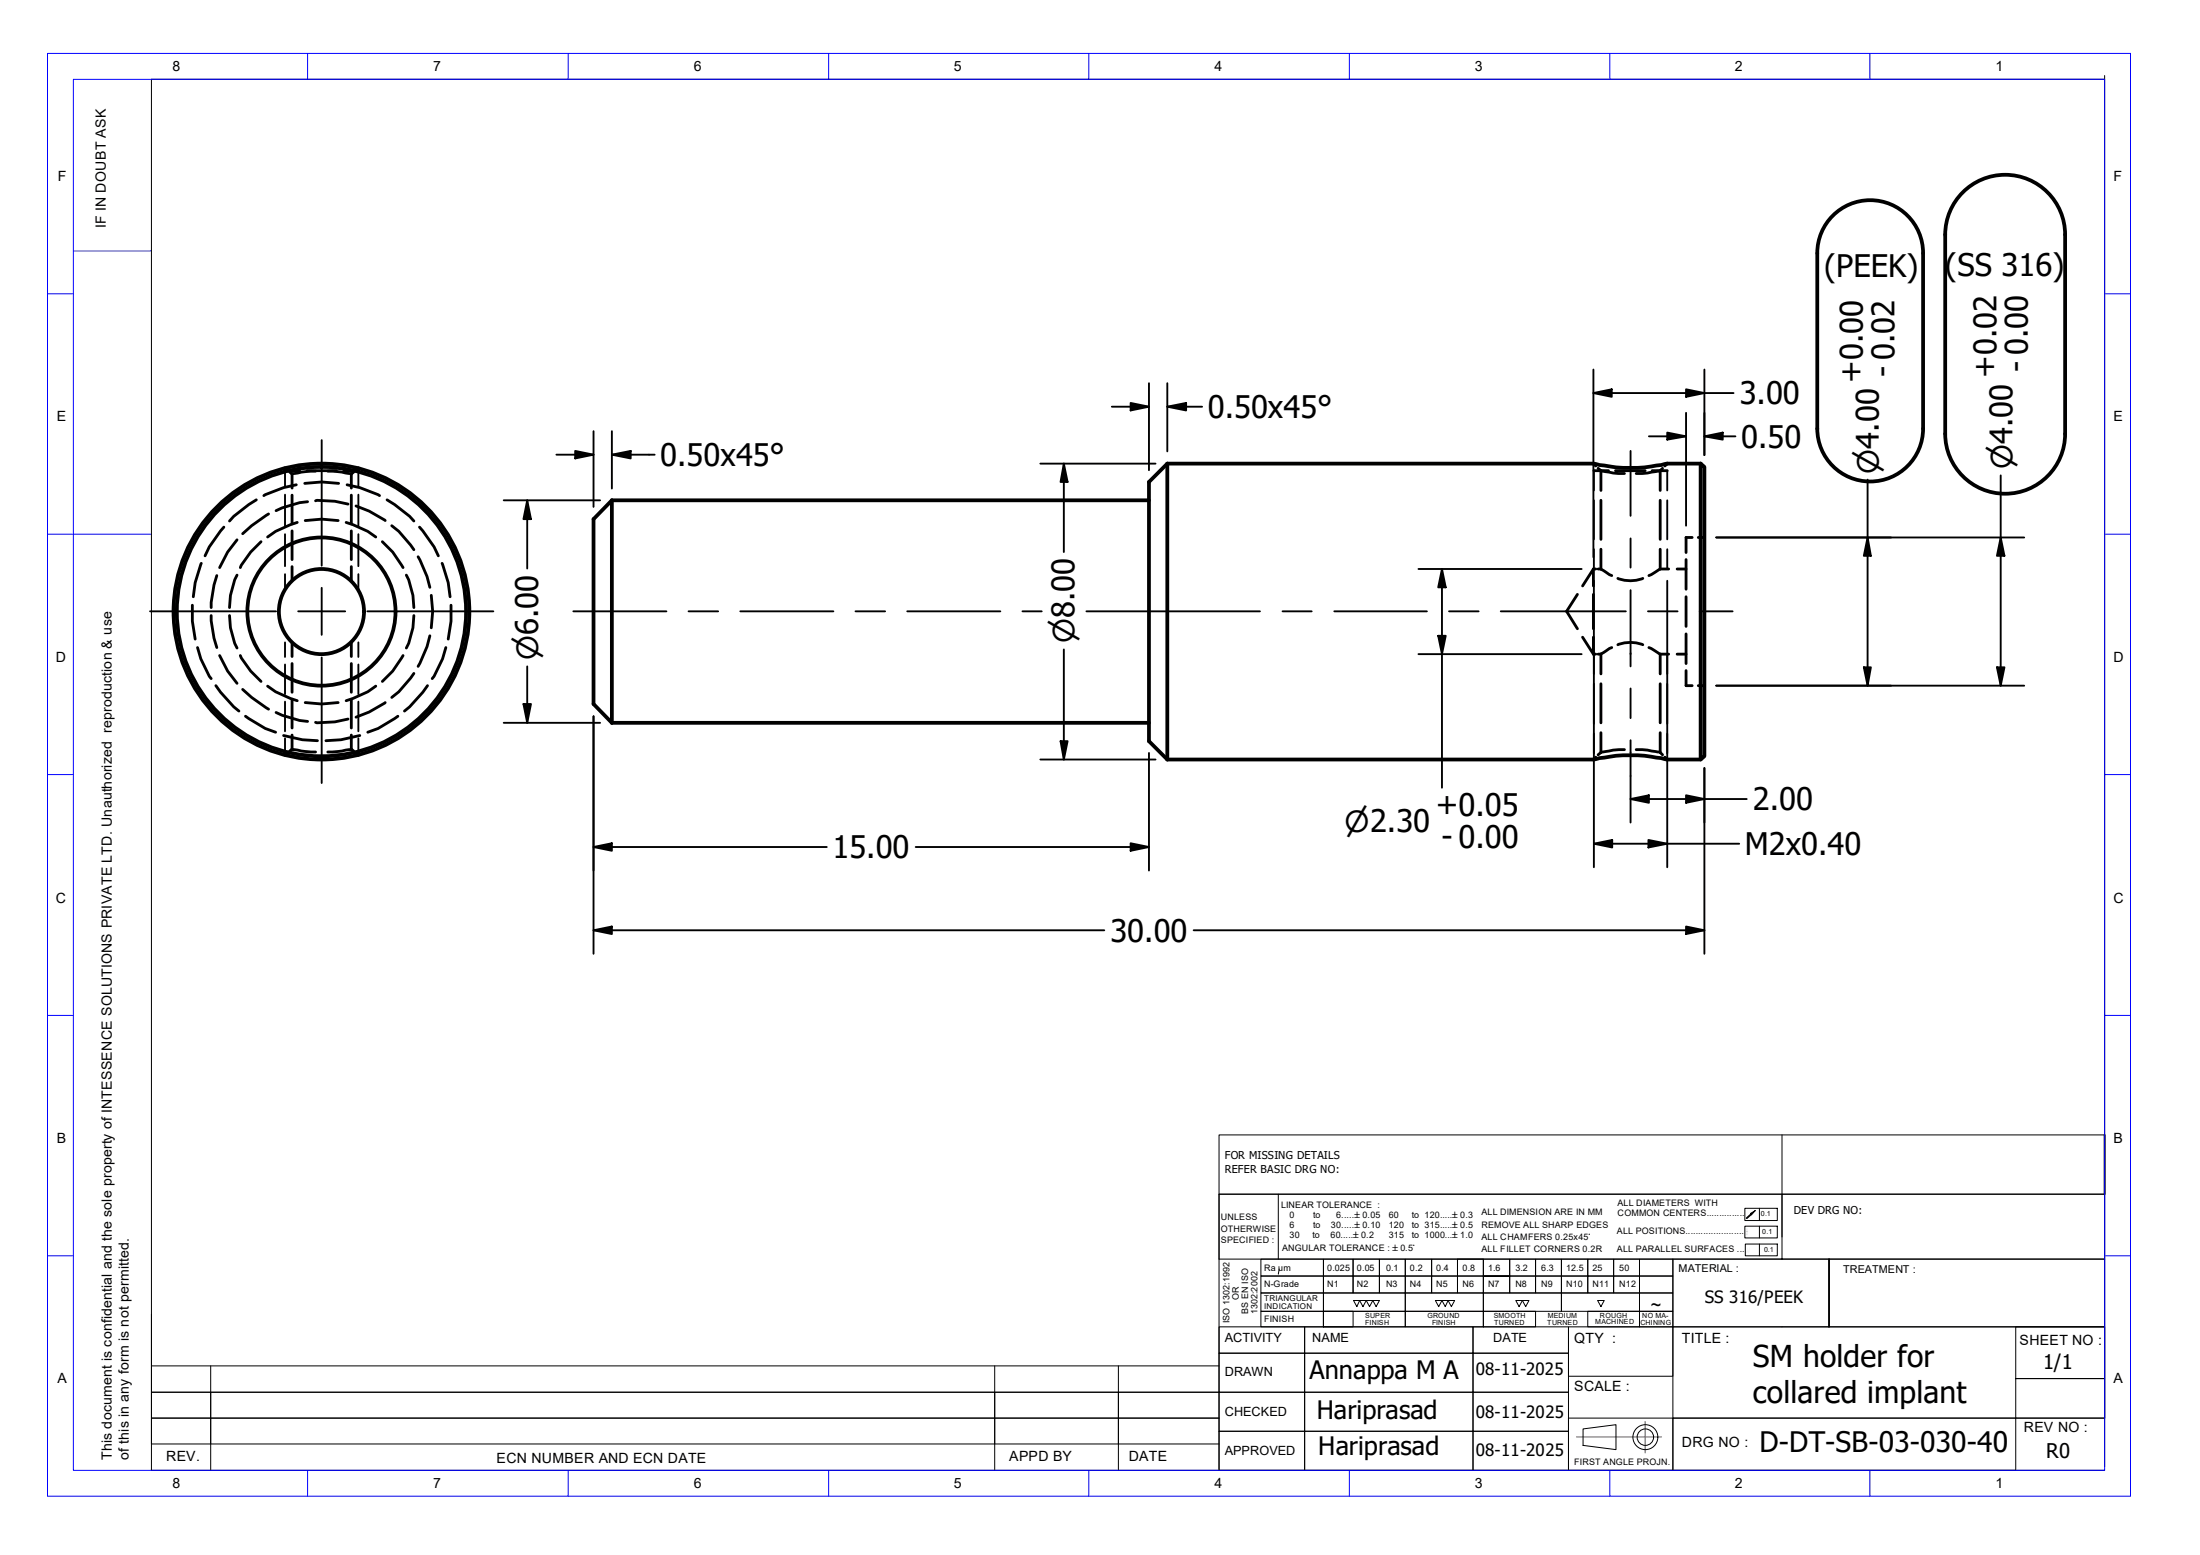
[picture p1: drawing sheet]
<svg xmlns="http://www.w3.org/2000/svg" width="297mm" height="210mm" viewBox="0 0 297 210" stroke-linecap="round" stroke-linejoin="round" font-family="sans-serif">
<!-- layer: Hidden (ANSI) -->
<g fill="none" stroke="#000" stroke-width=".38">
<path d="M27.2 76l-.8 2.6-.3 2M29.3 77.7l-.4 1.3-.4 2.3v.7M30.2 71.2l-1.9 2.6-.6 1.2M32 72.9l-1.3 1.6-1 2.1M32 77.6l-.3 .7-.6 2.1-.1 1.6M34.6 67.5l-1 .6-2 1.6-.6 .6M35.2 73.1l-1.4 1.4-1.2 1.8-.2 .3M36.3 69.4l-2.3 1.6-1.2 1M38.5 63.5h1.9M38.5 63.2l.3 .3M39.1 63.7l.3 .3M39.4 64v1.9"/>
<path d="M39.4 66.8v3.9M39.4 71.7v3.8M39.4 76.5v1.9M40 65.4l-1.7 .4-2.7 1.1M40.1 70.5l-.9 .3-2 .9-1.1 .8M41.1 65.2l2.3-.1 2.3 .1M41.2 70.3a13.1 13.1 0 0 1 4.5 0M41.5 63.5h3.9M41.5 67.7l-1.1 .2-2.3 .7-.8 .3M42.6 63.6l-1.9 .1-1.3 .3M42.6 67.6l.2-.1 2.4 .2 1.8 .3M44.3 63.6l1.9 .1 1.2 .3"/>
<path d="M46.4 63.5h2M46.7 70.5l1 .3 2 .9 1 .8M46.9 65.4l1.7 .4 2.6 1.1M47.4 64v1.9M47.4 66.8v3.9M47.4 71.7v3.8M47.4 76.5v1.9M47.8 63.7l-.4 .3M48.1 68.3l1.7 .7 2.2 1.3M48.4 63.2l-.3 .3M51.6 73.1l1.4 1.4 1.4 2.1M52.3 67.5l1 .6 2 1.6 .6 .6"/>
<path d="M52.9 71l.9 .7 2.1 2.5M54.9 77.6l.3 .7 .6 2.1 .1 1.6M56.5 75.2l1.2 2.6 .3 1.5M56.6 71.2l2 2.6 .6 1.2M59.7 76l.8 2.6 .3 2M215.1 62.6l.4 .3M215.1 76.8v2.3M215.1 76.8l-1.4 2.3M215.1 76.8h.4M215.2 63.5h2M215.8 63.2l.4 .3M215.8 76.8h.4"/>
<path d="M216.2 63.5l1.6 .4h1.5M216.2 76.8l1.4 .9M216.2 63.5v2.7M216.2 67.5v5.3M216.2 74.1v2.7M218.1 63.5h4M218.4 78.1a4.6 4.6 0 0 0 3.4 0M223.1 63.5h2M224.2 63.5l-1.8 .4h-1.5M224.2 76.8l-1.6 .9M224.2 63.5v2.7M224.2 67.5v5.3"/>
<path d="M224.2 74.1v2.7M224.2 76.8h1.1M224.5 63.2l-.3 .3M225.1 62.6l-.3 .3M226.4 76.8h1.2M227.6 75.5v4M228.5 72.6h-.9v2M229.3 72.6h.8M26 81.7v2.2l.4 2.4M26.7 87.4l.4 1.5 1.2 2.4 .2 .3M28.5 83.1v.7l.4 2.3 .4 1.3M29.1 92.6l.7 .8 1.8 2 .7 .6"/>
<path d="M29.7 88.5l1 2.1 1.3 1.6M31 83.1l.1 1.6 .6 2.1 .3 .7M32.4 88.5l.2 .3 1.2 1.8 1.4 1.4M32.8 93.1l1.2 1 2.3 1.6M33.1 96.7l2.7 1.6 1.4 .5M36.1 92.6l1.1 .8 2 .9 .9 .3M37.3 96.2l.8 .4 2.3 .7 1.1 .1M38.3 99.3l2.5 .6 2.1 .1M39.4 86.7v1.9M39.4 89.6v3.8M39.4 94.4v3.9M39.4 99.2v1.9"/>
<path d="M41.2 94.8a13.1 13.1 0 0 0 4.5 0M47 97.1l-1.8 .3-2.4 .2-.2-.1M47.4 86.7v1.9M47.4 89.6v3.8M47.4 94.4v3.9M47.4 99.2v1.9M48.6 99.3l-2.6 .6-2 .1M50.7 92.6l-1 .8-2 .9-1 .3M52 94.8l-2.2 1.3-1.7 .7M53.7 96.7l-2.6 1.6-1.4 .5M54.4 88.5l-1.4 2.1-1.4 1.4M55.9 90.9l-2.1 2.5-.9 .7"/>
<path d="M55.9 83.1l-.1 1.6-.6 2.1-.3 .7M57.7 92.6l-.6 .8-1.8 2-.7 .6M58 85.8l-.3 1.5-1.2 2.7M58.2 80.4l.2 2.1-.2 2.2M60.2 87.4l-.4 1.5-1.2 2.4-.2 .3M60.9 81.7v2.2l-.4 2.4M213 80.2l-1.5 2.3 1.5 2.4M213.7 86l1.4 2.3M215.1 80.2v4.7M215.1 86v2.3M215.1 88.3h.4M215.8 88.3h.4"/>
<path d="M216.2 88.3v2.7M216.2 92.3v5.3M216.2 98.9v2.7M217.6 87.4l-1.4 .9M218.4 87a4.6 4.6 0 0 1 3.4 0M222.6 87.4l1.6 .9M224.2 88.3v2.7M224.2 92.3v5.3M224.2 98.9v2.7M224.2 88.3h1.1M226.4 88.3h1.2M227.6 80.6v4"/>
<path d="M227.6 85.6v4M227.6 90.5v2.1h.9M229.3 92.6h.8M38.8 101.6l-.3 .4M39.4 101.1l1.3 .3 1.9 .1M39.4 101.1l-.3 .3M47.4 101.1l-1.2 .3-1.9 .1M47.4 101.1l.4 .3M48.1 101.6l.3 .4M215.5 102.2l-.4 .3M216.2 101.6l-.4 .3M219.3 101.2l-1.5 .1-1.6 .3"/>
<path d="M220.9 101.2l1.5 .1 1.8 .3M224.2 101.6l.3 .3M224.8 102.2l.3 .3"/>
</g>
<!-- layer: Hidden Narrow (ANSI) -->
<g fill="none" stroke="#000" stroke-width=".25">
<path d="M38.5 63.5v2.2M38.5 66.8v4.2M38.5 72.1v4.3M38.5 77.5v2.1M48.4 63.5v2.2M48.4 66.8v4.2M48.4 72.1v4.3M48.4 77.5v2.1M215.2 63.5v2.7M215.2 67.5v5.3M215.2 74.1v2.7M225.1 63.5v2.7"/>
<path d="M225.1 67.5v5.3M225.1 74.1v2.7M38.5 86.7v2M38.5 89.7v4M38.5 94.7v4M38.5 99.7v2M48.4 86.7v2M48.4 89.7v4M48.4 94.7v4M48.4 99.7v2M215.2 88.3v2.7M215.2 92.3v5.4"/>
<path d="M215.2 99v2.7M225.1 88.3v2.7M225.1 92.3v5.4M225.1 99v2.7"/>
</g>
<!-- layer: Visible (ANSI) -->
<g fill="none" stroke="#000" stroke-width=".51">
<path d="M82.6 67.5v30.1M82.6 67.5l-2.5 2.6v24.9l2.5 2.6M82.6 67.5h72.5M157.6 62.6h57.5a22 22 0 0 0 10 0h4.5M157.6 62.6v39.9M157.6 62.6l-2.5 2.5v34.9l2.5 2.5M229.6 62.6l.5 .4v39.1l-.5 .4h-4.5a22 22 0 0 0-10 0h-57.5M229.6 62.6v39.9M82.6 97.6h72.5"/>
<circle cx="43.4" cy="82.6" r="10"/>
<circle cx="43.4" cy="82.6" r="5.7"/>
<circle cx="43.4" cy="82.6" r="20"/>
<circle cx="43.4" cy="82.6" r="19.5"/>
</g>
<!-- layer: FORMAT -->
<path d="M236.3 163.8l.7-.4-.5 .6z" fill="#000"/>
<!-- layer: Sketch Geometry (ANSI) -->
<path d="M284.2 153.2v8M247 170v9.1" fill="none" stroke="#000" stroke-width=".25"/>
<path d="M284.2 153.2h-119.6v8h119.6" fill="none" stroke="#000" stroke-width=".14"/>
<!-- layer: FORMAT -->
<g fill="none" stroke="#000" stroke-width=".14">
<path d="M284.2 10.7h-263.8v187.8h263.8M284.2 10.2v187.8M240.6 153.2v13.8M20.4 177.4v17.5h144.2M164.6 179.1h11.5v3.6h-11.5zM164.6 161.2v37.3M170.2 177h8.5v2.1h-8.5zM170.2 174.5h8.5v2.5h-8.5zM170.2 170h8.5v2.2h-8.5zM170.2 172.2h8.5v2.3h-8.5zM172.6 161.2v8.8M172.7 171.3l-.1 .7"/>
<path d="M176.1 179.1h22.8v3.6h-22.8zM178.7 177h4v2.1h-4zM178.7 177h11v2.1h-11zM178.7 174.5h11v2.5h-11zM178.7 170h4v2.2h-4zM178.7 172.2h4v2.3h-4zM182.7 170h3.5v2.2h-3.5zM182.7 172.2h3.5v2.3h-3.5zM182.8 175.5h.8l-.4 .9zM183.6 175.5h.9l-.5 .9zM184.5 175.5h.9l-.5 .9zM185.4 175.5h.8l-.4 .9z"/>
<path d="M186.2 170h3.5v2.2h-3.5zM186.2 172.2h3.5v2.3h-3.5zM189.7 177h10.6v2.1h-10.6zM189.7 174.5h10.6v2.5h-10.6zM189.7 170h3.6v2.2h-3.6zM189.7 172.2h3.6v2.3h-3.6zM193.3 170h3.5v2.2h-3.5zM193.3 172.2h3.5v2.3h-3.5zM193.8 175.5h.9l-.5 .9zM194.7 175.5h.8l-.4 .9zM195.5 175.5h.9l-.4 .9zM196.8 170h7v2.2h-3.5v2.3h3.5v-2.3h-3.5v-2.2"/>
<path d="M196.8 170h3.5v2.2h-3.5zM196.8 172.2h3.5v2.3h-3.5zM198.9 179.1h12.9v3.6h-12.9zM200.3 177h7v2.1h-7zM200.3 174.5h10.5v2.5h-10.5zM203.8 170h3.5v2.2h-3.5zM203.8 172.2h3.5v2.3h-3.5zM204.7 175.5h.8l-.4 .9zM205.5 175.5h.9l-.4 .9zM207.3 170h3.5v2.2h-3.5zM207.3 172.2h3.5v2.3h-3.5zM210.8 174.5h10.6v2.5h-10.6z"/>
<path d="M210.8 170h3.6v2.2h-3.6zM210.8 172.2h3.6v2.3h-3.6zM211.8 179.1h14.1v6.7h-14.1zM214.4 177h7v2.1h-7zM214.4 170h3.5v2.2h-3.5zM214.4 172.2h3.5v2.3h-3.5zM215.7 175.5h.9l-.4 .9zM217.9 170h3.5v2.2h-3.5zM217.9 172.2h3.5v2.3h-3.5zM221.4 177h4.5v2.1h-4.5zM221.4 174.5h4.5v2.5h-4.5zM221.4 170h4.5v2.2h-4.5z"/>
<path d="M221.4 172.2h4.5v2.3h-4.5zM225.9 170h58.3v9.1h-58.3zM225.9 179.1h58.3v12.3h-58.3zM235.6 165.5h4.4v1.6h-4.4zM235.6 163.1h4.4v1.7h-4.4zM235.6 167.9h4.4v1.6h-4.4zM236.3 163.8l.7-.4-.5 .6zM237.6 163.1v1.7M237.6 165.5v1.6M237.6 167.9v1.6M240.6 161.2h-76v8.8h119.6v-8.8h-43.6v8.8M272.2 179.1h12v7h-12z"/>
<path d="M20.4 184.4h144.2M20.4 187.9h144.2M20.4 191.4h144.2M28.4 184.4v14.1M134.3 184.4v14.1M151 184.4v14.1M164.6 193.2h11.5v5.3h-11.5zM164.6 187.9h11.5v5.3h-11.5zM164.6 182.7h11.5v5.2h-11.5zM176.1 193.2h22.8v5.3h-22.8zM176.1 187.9h22.8v5.3h-22.8zM176.1 182.7h22.8v5.2h-22.8z"/>
<path d="M198.9 193.2h12.9v5.3h-12.9zM198.9 187.9h12.9v5.3h-12.9zM198.9 182.7h12.9v5.2h-12.9zM211.8 191.4h14.1v7.1h-14.1zM213.7 192.9l4.5-.6v3.4l-4.5-.6zM225.9 191.4h46.3v7.1h-46.3zM272.2 186.1h12v5.3h-12z"/>
<circle cx="222.2" cy="194" r="1.68"/>
<circle cx="222.2" cy="194" r="1.11"/>
</g>
<path d="M236.4 163.9l-.6 .5" fill="none" stroke="#000" stroke-width=".25"/>
<g fill="none" stroke="#00f" stroke-width=".14">
<path d="M6.4 7.2h281.3v194.8h-281.3zM9.9 10.7h274.3v187.8h-274.3zM41.5 7.2v3.5M76.7 7.2v3.5M111.9 7.2v3.5M147 7.2v3.5M182.2 7.2v3.5M217.4 7.2v3.5M252.5 7.2v3.5M6.4 39.7h3.5M9.9 33.9h10.5M284.2 39.7h3.5"/>
<path d="M6.4 72.1h14M284.2 72.1h3.5M6.4 104.6h3.5M284.2 104.6h3.5M6.4 137.1h3.5M284.2 137.1h3.5M6.4 169.5h3.5M284.2 169.5h3.5M41.5 198.5v3.5M76.7 198.5v3.5M111.9 198.5v3.5M147 198.5v3.5"/>
<path d="M182.2 198.5v3.5M217.4 198.5v3.5M252.5 198.5v3.5"/>
</g>
<path d="M212.9 194h11.4M222.1 191.9v4.2" fill="none" stroke="#f00" stroke-width=".14"/>
<!-- layer: Centerline (ANSI) -->
<g fill="none" stroke="#000" stroke-width=".25">
<path d="M220.2 60.9v8.7M220.2 72.7v3.9M220.2 79.7v10.3M77.4 82.5h12.6M93 82.5h4M99.9 82.5h12.6M115.5 82.5h4M122.5 82.5h12.6M138 82.5h2.7M146.7 82.5h23.4M173.2 82.5h3.9M180.1 82.5h12.6"/>
<path d="M195.6 82.5h4M202.6 82.5h16.9M220.2 92.9v4M220.2 99.9v4.8M222.5 82.5h4M229.5 82.5h4.4"/>
</g>
<!-- layer: Dimension (ANSI) -->
<g fill="none" stroke="#000" stroke-width=".25">
<path d="M80.1 58.2v10.2M82.6 58.2v7.7M150.1 54.9h5M152.7 54.4l2.4 .5-2.4 .5zM155.1 51.7v11.8M157.6 54.9l2.5-.5v1zM157.6 54.9h4.7M157.6 51.7v9.2M215.1 53.1l2.5-.6v1.1zM215.1 53.1h19M215.1 49.9v25.3M222.6 58.9h5"/>
<path d="M225.1 58.4l2.5 .5-2.5 .4zM227.6 52.5l2.5 .6-2.5 .5zM227.6 55.7v15.3M230.1 58.9l2.5-.5v.9zM230.1 49.9v11.5M230.1 58.9h4.2M68 67.5h13M71.2 67.5l.5 2.6h-1zM71.2 67.5v9.2M75.1 61.4h5M77.7 60.9l2.4 .5-2.4 .5zM82.6 61.4l2.6-.5v1z"/>
<path d="M82.6 61.4h5.8M140.5 62.6h15.5M143.6 62.6l.5 2.5h-.9zM143.6 62.6v11.9M191.5 76.8h22.1M194.7 76.8l.5 2.5h-1zM194.7 76.8v29.5M215.2 78.4v4.1M225.1 78.4v4.1M231.7 72.6h41.6M252.2 72.6l.4 2.4h-.9zM252.2 64.7v27.9"/>
<path d="M270.1 72.6l.5 2.4h-1zM270.1 64.2v28.4M68 97.6h13M70.7 95h1l-.5 2.6zM71.2 90v7.6M80.1 96.7v32M143.6 87.7v14.8M191.5 88.3h22.1M194.2 85.8h1l-.5 2.5zM215.2 82.6v34.5M225.1 82.6v34.5M231.7 92.6h41.6"/>
<path d="M251.7 90.1h.9l-.4 2.5zM269.6 90.1h1l-.5 2.5zM80.1 114.3l2.5-.5v1zM80.1 114.3h31.5M123.6 114.3h31.5M140.5 102.5h15.5M143.2 100h.9l-.5 2.5zM152.7 113.8l2.4 .5-2.4 .5zM155.1 101.6v15.9M215.2 113.9l2.5-.5v1zM215.2 113.9h19.6M220.2 107.9l2.4-.5v1z"/>
<path d="M220.2 107.9h15.6M220.2 104.7v6.3M222.6 113.4l2.5 .5-2.5 .5zM227.6 107.4l2.5 .5-2.5 .5zM230.1 103.7v25M80.1 125.6l2.5-.5v1zM80.1 125.6h69M161.2 125.6h68.9M227.6 125.1l2.5 .5-2.5 .5z"/>
</g>
<g fill="#000">
<path d="M152.7 54.4l2.4 .5-2.4 .5zM157.6 54.9l2.5-.5v1zM215.1 53.1l2.5-.6v1.1zM225.1 58.4l2.5 .5-2.5 .4zM227.6 52.5l2.5 .6-2.5 .5zM230.1 58.9l2.5-.5v.9zM71.2 67.5l.5 2.6h-1zM77.7 60.9l2.4 .5-2.4 .5zM82.6 61.4l2.6-.5v1zM143.6 62.6l.5 2.5h-.9zM194.7 76.8l.5 2.5h-1zM252.2 72.6l.4 2.4h-.9z"/>
<path d="M270.1 72.6l.5 2.4h-1zM70.7 95h1l-.5 2.6zM194.2 85.8h1l-.5 2.5zM251.7 90.1h.9l-.4 2.5zM269.6 90.1h1l-.5 2.5zM80.1 114.3l2.5-.5v1zM143.2 100h.9l-.5 2.5zM152.7 113.8l2.4 .5-2.4 .5zM215.2 113.9l2.5-.5v1zM222.6 113.4l2.5 .5-2.5 .5zM220.2 107.9l2.4-.5v1zM227.6 107.4l2.5 .5-2.5 .5z"/>
<path d="M80.1 125.6l2.5-.5v1zM227.6 125.1l2.5 .5-2.5 .5z"/>
</g>
<!-- layer: Center Mark (ANSI) -->
<path d="M43.4 59.4v17M43.4 79.3v6.4M20.3 82.5h17M40.3 82.5h6.3M43.4 88.7v17M49.6 82.5h17" fill="none" stroke="#000" stroke-width=".25"/>
<!-- layer: Sketch Geometry (ANSI) -->
<path d="M245.4 34.2a7.1 7.1 0 0 1 7.1-7.2 7.1 7.1 0 0 1 7.2 7.2M245.4 34.2v23.7M259.7 34.2v23.7M262.6 31.7v26.9M262.6 31.7a8.1 8.1 0 0 1 8.1-8.1 8.1 8.1 0 0 1 8.1 8.1M278.8 31.7v26.9M245.4 57.9a7.1 7.1 0 0 0 7.1 7.1 7.1 7.1 0 0 0 7.2-7.1M262.6 58.6a8.1 8.1 0 0 0 8.1 8 8.1 8.1 0 0 0 8.1-8" fill="none" stroke="#000" stroke-width=".51"/>
<g font-size="4.2">
<text x="246.3" y="37.4">(PEEK)</text>
<text x="262.6" y="37.3">(SS 316)</text>
<text x="251.3" y="51.7" transform="rotate(-90 251.3 51.7)">+0.00</text>
<text x="255.6" y="50.9" transform="rotate(-90 255.6 50.9)">- 0.02</text>
<text x="269.4" y="51" transform="rotate(-90 269.4 51)">+0.02</text>
<text x="273.6" y="50.3" transform="rotate(-90 273.6 50.3)">- 0.00</text>
<text x="163.1" y="56.4">0.50x45°</text>
<text x="234.9" y="54.6">3.00</text>
<text x="89.2" y="62.9">0.50x45°</text>
<text x="235.1" y="60.4">0.50</text>
<text x="193.9" y="110">+0.05</text>
<text x="236.7" y="109.4">2.00</text>
<text x="112.4" y="115.9">15.00</text>
<text x="194.6" y="114.3">- 0.00</text>
<text x="235.6" y="115.4">M2x0.40</text>
<text x="149.9" y="127.1">30.00</text>
</g>
<g font-size="4.1">
<text x="236.7" y="184.5">SM holder for</text>
<text x="236.7" y="189.4">collared implant</text>
</g>
<g font-size="3.9">
<text x="253.7" y="64" transform="rotate(-90 253.7 64)">⌀4.00</text>
<text x="271.7" y="63.3" transform="rotate(-90 271.7 63.3)">⌀4.00</text>
<text x="72.6" y="89.1" transform="rotate(-90 72.6 89.1)">⌀6.00</text>
<text x="145.1" y="86.8" transform="rotate(-90 145.1 86.8)">⌀8.00</text>
<text x="181.5" y="112.4">⌀2.30</text>
</g>
<text font-size="3.8" x="237.6" y="196">D-DT-SB-03-030-40</text>
<g font-size="3.4">
<text x="176.8" y="186.1">Annappa M A</text>
<text x="177.8" y="191.6">Hariprasad</text>
<text x="178" y="196.4">Hariprasad</text>
</g>
<g font-size="2.7">
<text x="275.8" y="184.8">1/1</text>
<text x="276.3" y="196.8">R0</text>
</g>
<text font-size="2.4" x="222.9" y="176.9">~</text>
<g font-size="2.3">
<text x="230.2" y="175.9">SS 316/PEEK</text>
<text x="199.3" y="185.6">08-11-2025</text>
<text x="199.3" y="191.4">08-11-2025</text>
<text x="199.3" y="196.5">08-11-2025</text>
</g>
<g font-size="1.9">
<text x="23.3" y="9.6">8</text>
<text x="58.5" y="9.6">7</text>
<text x="93.7" y="9.6">6</text>
<text x="128.8" y="9.6">5</text>
<text x="164" y="9.6">4</text>
<text x="199.1" y="9.6">3</text>
<text x="234.3" y="9.6">2</text>
<text x="269.4" y="9.6">1</text>
<text x="7.8" y="24.4">F</text>
<text x="285.4" y="24.4">F</text>
<text x="14.3" y="30.8" transform="rotate(-90 14.3 30.8)">IF IN DOUBT ASK</text>
<text x="7.7" y="56.9">E</text>
<text x="285.4" y="56.9">E</text>
<text x="7.6" y="89.4">D</text>
<text x="285.4" y="89.4">D</text>
<text x="7.6" y="121.8">C</text>
<text x="285.4" y="121.8">C</text>
<text x="7.7" y="154.3">B</text>
<text x="285.4" y="154.3">B</text>
<text x="212.5" y="181.3">QTY :</text>
<text x="227.1" y="181.3">TITLE :</text>
<text x="272.7" y="181.5">SHEET NO :</text>
<text x="7.7" y="186.7">A</text>
<text x="212.5" y="187.8">SCALE :</text>
<text x="285.4" y="186.7">A</text>
<text x="15.1" y="197.1" transform="rotate(-90 15.1 197.1)">This document is confidential and the sole property of INTESSENCE SOLUTIONS PRIVATE LTD. Unauthorized reproduction &amp; use</text>
<text x="17.4" y="197.1" transform="rotate(-90 17.4 197.1)">of this in any form is not permitted.</text>
<text x="22.4" y="197.3">REV.</text>
<text x="67.1" y="197.5">ECN NUMBER AND ECN DATE</text>
<text x="136.3" y="197.3">APPD BY</text>
<text x="152.4" y="197.3">DATE</text>
<text x="227.1" y="195.4">DRG NO :</text>
<text x="273.2" y="193.3">REV NO :</text>
<text x="23.3" y="200.8">8</text>
<text x="58.5" y="200.8">7</text>
<text x="93.7" y="200.8">6</text>
<text x="128.8" y="200.8">5</text>
<text x="164" y="200.8">4</text>
<text x="199.1" y="200.8">3</text>
<text x="234.3" y="200.8">2</text>
<text x="269.4" y="200.8">1</text>
</g>
<g font-size="1.7">
<text x="165.4" y="181.2">ACTIVITY</text>
<text x="165.4" y="185.8">DRAWN</text>
<text x="177.2" y="181.2">NAME</text>
<text x="201.6" y="181.2">DATE</text>
<text x="165.4" y="191.1">CHECKED</text>
<text x="165.4" y="196.4">APPROVED</text>
</g>
<g font-size="1.5">
<text x="165.4" y="156.5">FOR MISSING DETAILS</text>
<text x="165.4" y="158.3">REFER BASIC DRG NO:</text>
<text x="242.2" y="163.9">DEV DRG NO:</text>
<text x="226.6" y="171.7">MATERIAL :</text>
<text x="248.9" y="171.8">TREATMENT :</text>
</g>
<g font-size="1.2">
<text x="164.8" y="164.7">UNLESS</text>
<text x="164.8" y="166.3">OTHERWISE</text>
<text x="164.8" y="167.8">SPECIFIED :</text>
<text x="173" y="163">LINEAR TOLERANCE :</text>
<text x="174.1" y="164.4">0</text>
<text x="174.1" y="165.7">6</text>
<text x="174.1" y="167.2">30</text>
<text x="177.2" y="167.2">to</text>
<text x="177.3" y="164.4">to</text>
<text x="177.3" y="165.7">to</text>
<text x="179.6" y="167.2">60.....±0.2</text>
<text x="179.7" y="165.7">30.....±0.10</text>
<text x="180.4" y="164.4">6.....±0.05</text>
<text x="187.5" y="164.4">60</text>
<text x="187.5" y="165.7">120</text>
<text x="187.5" y="167.2">315</text>
<text x="190.6" y="164.4">to 120.....±0.3</text>
<text x="190.6" y="165.7">to 315.....±0.5</text>
<text x="190.6" y="167.2">to 1000...±1.0</text>
<text x="200" y="164.1">ALL DIMENSION ARE IN MM</text>
<text x="200" y="165.8">REMOVE ALL SHARP EDGES</text>
<text x="200" y="167.4">ALL CHAMFERS 0.25x45°</text>
<text x="218.3" y="166.5">ALL POSITIONS....................... j</text>
<text x="218.4" y="164.2">COMMON CENTERS...............</text>
<text x="218.4" y="162.8">ALL DIAMETERS WITH</text>
<text x="170.7" y="173.7">N-Grade</text>
<text x="170.7" y="171.5">Ra um</text>
<text x="173.1" y="168.9">ANGULAR TOLERANCE : ±0.5°</text>
<text x="179.2" y="173.7">N1</text>
<text x="179.2" y="171.5">0.025</text>
<text x="183.2" y="173.7">N2</text>
<text x="183.2" y="171.5">0.05</text>
<text x="187.1" y="173.7">N3</text>
<text x="187.1" y="171.5">0.1</text>
<text x="190.4" y="173.7">N4</text>
<text x="190.4" y="171.5">0.2</text>
<text x="193.9" y="173.7">N5</text>
<text x="193.9" y="171.5">0.4</text>
<text x="197.5" y="173.7">N6</text>
<text x="197.5" y="171.5">0.8</text>
<text x="200" y="169">ALL FILLET CORNERS 0.2R</text>
<text x="200.9" y="173.7">N7</text>
<text x="200.9" y="171.5">1.6</text>
<text x="204.6" y="173.7">N8</text>
<text x="204.6" y="171.5">3.2</text>
<text x="208.1" y="173.7">N9</text>
<text x="208.1" y="171.5">6.3</text>
<text x="211.5" y="173.7">N10</text>
<text x="211.5" y="171.5">12.5</text>
<text x="215" y="173.7">N11</text>
<text x="215" y="171.5">25</text>
<text x="218.3" y="168.9">ALL PARALLEL SURFACES ...</text>
<text x="218.6" y="173.7">N12</text>
<text x="218.6" y="171.5">50</text>
<text x="166" y="178.6" transform="rotate(-90 166 178.6)">ISO 1302:1992</text>
<text x="167.3" y="175.4" transform="rotate(-90 167.3 175.4)">OR</text>
<text x="168.5" y="177.3" transform="rotate(-90 168.5 177.3)">BS EN ISO</text>
<text x="169.8" y="177.4" transform="rotate(-90 169.8 177.4)">1302:2002</text>
<text x="170.7" y="178.4">FINISH</text>
<text x="212.5" y="197.8">FIRST ANGLE PROJN.</text>
</g>
<g font-size="1.1">
<text x="170.7" y="175.6">TRIANGULAR</text>
<text x="170.7" y="176.8">INDICATION</text>
</g>
<g font-size="1">
<text x="237.7" y="164.2">0.1</text>
<text x="237.9" y="166.6">0.1</text>
<text x="238.2" y="169">0.1</text>
<text x="184.3" y="177.9">SUPER</text>
<text x="184.3" y="178.9">FINISH</text>
<text x="192.7" y="177.9">GROUND</text>
<text x="193.4" y="178.9">FINISH</text>
<text x="201.7" y="177.9">SMOOTH</text>
<text x="201.7" y="178.9">TURNED</text>
<text x="208.9" y="178.9">TURNED</text>
<text x="209" y="177.9">MEDIUM</text>
<text x="215.4" y="178.8">MACHINED</text>
<text x="216" y="177.9">ROUGH</text>
<text x="221.5" y="178.9">CHINING</text>
<text x="221.7" y="177.9">NO MA-</text>
</g>
<text font-size=".7" x="235.8" y="168.9">//</text>
</svg>
